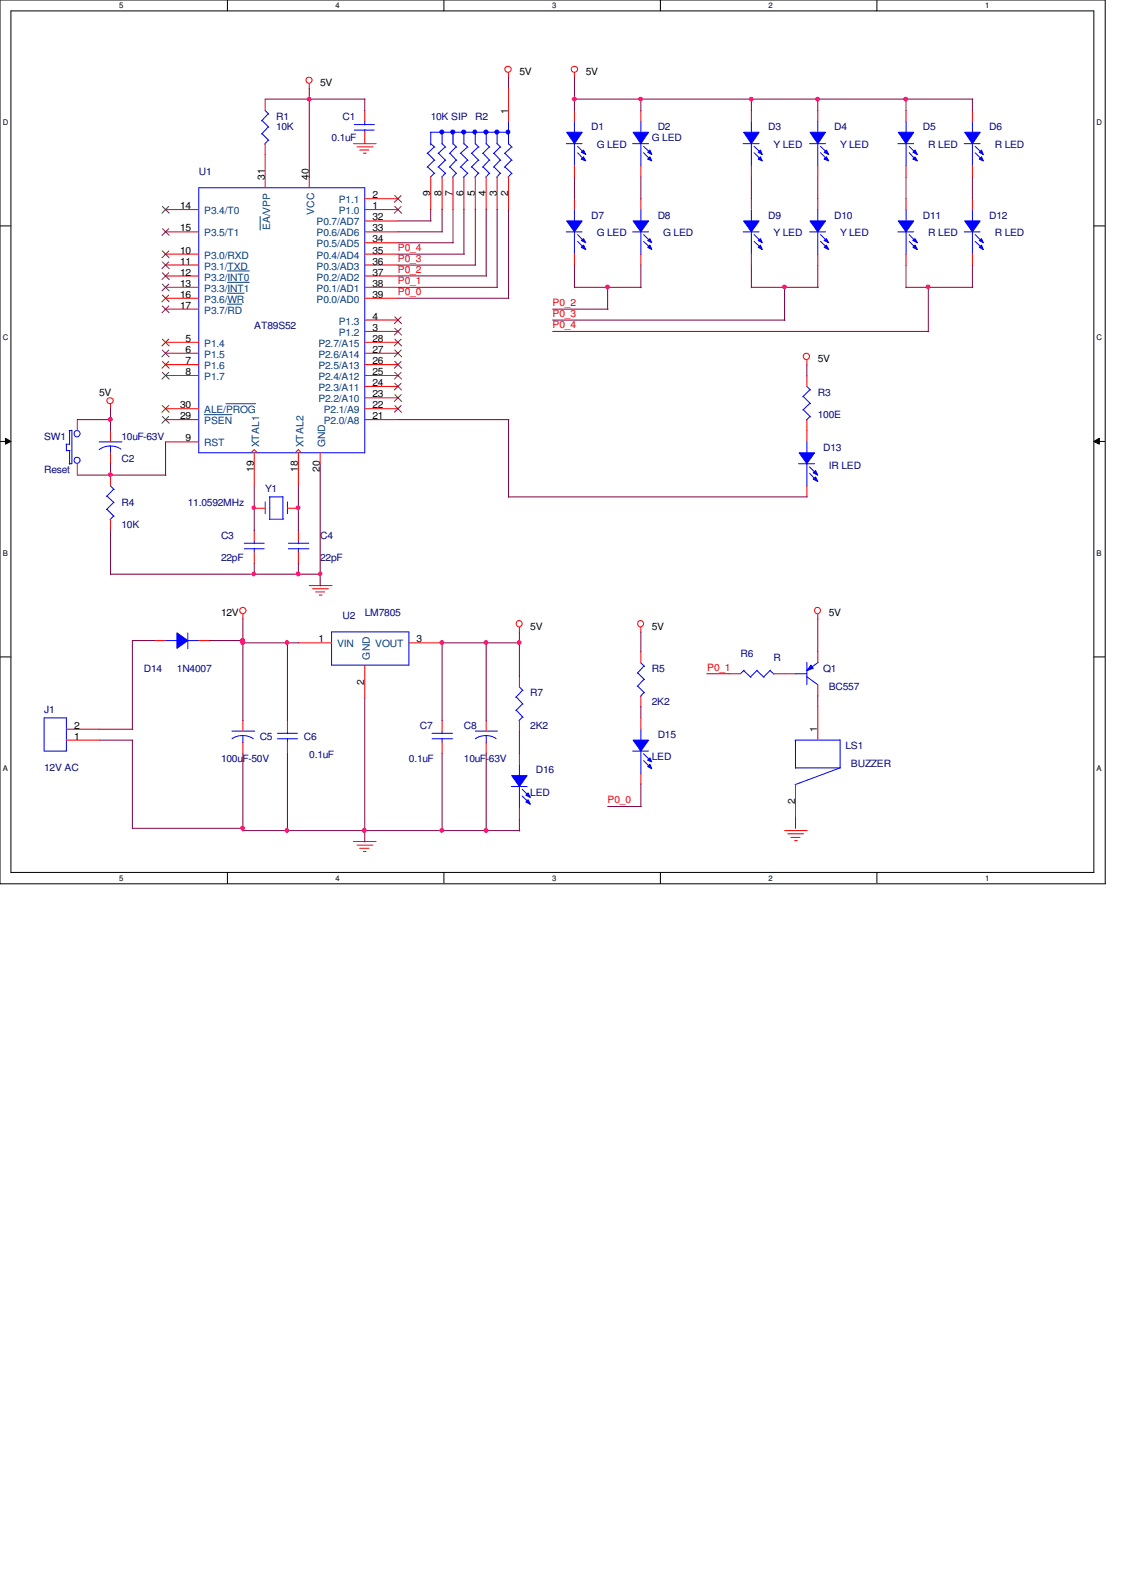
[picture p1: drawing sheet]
<svg xmlns="http://www.w3.org/2000/svg" width="210mm" height="297mm" viewBox="0 0 210 297" stroke-linecap="round" stroke-linejoin="round" font-family="sans-serif">
<path d="M0 0h205.7v164.6h-205.7zM2 2h201.6v160.5h-201.6z" fill="none" stroke="#000" stroke-width=".19"/>
<g fill="#fff">
<path d="M22.2 .3h.7v1.6h-.7z"/>
<path d="M22.2 162.7h.7v1.6h-.7z"/>
</g>
<path d="M42.3 0v2M42.3 162.5v2" fill="none" stroke="#000" stroke-width=".19"/>
<g fill="#fff">
<path d="M62.5 .3h.7v1.6h-.7z"/>
<path d="M62.5 162.7h.7v1.6h-.7z"/>
</g>
<path d="M82.6 0v2M82.6 162.5v2" fill="none" stroke="#000" stroke-width=".19"/>
<g fill="#fff">
<path d="M102.8 .3h.7v1.6h-.7z"/>
<path d="M102.8 162.7h.7v1.6h-.7z"/>
</g>
<path d="M122.9 0v2M122.9 162.5v2" fill="none" stroke="#000" stroke-width=".19"/>
<g fill="#fff">
<path d="M143.1 .3h.7v1.6h-.7z"/>
<path d="M143.1 162.7h.7v1.6h-.7z"/>
</g>
<path d="M163.2 0v2M163.2 162.5v2" fill="none" stroke="#000" stroke-width=".19"/>
<g fill="#fff">
<path d="M183.4 .3h.7v1.6h-.7z"/>
<path d="M183.4 162.7h.7v1.6h-.7z"/>
<path d="M.5 22h1v1.6h-1z"/>
<path d="M204.1 22h1v1.6h-1z"/>
<path d="M.5 62.1h1v1.6h-1z"/>
<path d="M204.1 62.1h1v1.6h-1z"/>
</g>
<path d="M0 42.1h2M203.6 42.1h2.1" fill="none" stroke="#000" stroke-width=".19"/>
<g fill="#fff">
<path d="M.5 102.2h.9v1.6h-.9z"/>
<path d="M204.1 102.2h1v1.6h-1z"/>
</g>
<path d="M0 82.2h2M1 81.6l1 .6-1 .5zM203.6 82.2l1-.6v1.1zM203.6 82.2h2.1" fill="none" stroke="#000" stroke-width=".19"/>
<path d="M1 81.6l1 .6-1 .5zM203.6 82.2l1-.6v1.1z" fill="#000"/>
<g fill="#fff">
<path d="M.5 142.3h.9v1.6h-.9z"/>
<path d="M204.1 142.3h1v1.6h-1z"/>
</g>
<path d="M0 122.3h2M203.6 122.3h2.1" fill="none" stroke="#000" stroke-width=".19"/>
<g fill="none" stroke="#f00" stroke-width=".19">
<path d="M57.6 15.6v.9M94.7 13.5v1M106.9 13.5v1M65.8 26.8h4.2M66.5 27.3h2.9M67 27.9h1.7M67.6 28.5h.6M20.6 75.3v.9M150.2 67.1v.9M20.6 80.2v2.1M20.6 84.3v2.1M20.6 88.5v2"/>
<path d="M20.6 96.7v2M45.2 114.4v.9M57.6 109.1h4.2M58.2 109.6h2.9M58.8 110.2h1.7M59.4 110.8h.5M96.7 116.8v1M119.3 116.8v1M152.2 114.4v.9M65.8 156.7h4.2M66.5 157.4h2.9M67 158h1.7"/>
<path d="M67.6 158.6h.6M146 154.7h4.3M146.6 155.3h3M147.2 156h1.7M147.9 156.5h.5"/>
<circle cx="57.5" cy="14.9" r=".57"/>
<circle cx="94.6" cy="12.9" r=".58"/>
<circle cx="107" cy="12.9" r=".58"/>
<circle cx="20.5" cy="74.6" r=".58"/>
<circle cx="150.1" cy="66.4" r=".59"/>
<circle cx="45.2" cy="113.7" r=".59"/>
<circle cx="96.6" cy="116.2" r=".58"/>
<circle cx="119.2" cy="116.2" r=".58"/>
<circle cx="152.2" cy="113.7" r=".58"/>
</g>
<path d="M18.5 82.3h4.2M19.9 92.4l1.4 1.2M19.9 94.8l1.4 1.4M20.6 83.1v1.3M20.6 90.5l.7 .7M21.2 91.1l-1.4 1.4M21.2 93.6l-1.4 1.3M21.2 96.1l-.7 .7M22.5 83.7a3.6 3.6 0 0 0-4 0M117.8 139.9h2.9M119.3 135.8v2.1M119.3 139.9v4.2" fill="none" stroke="#00f" stroke-width=".19"/>
<path d="M117.9 137.8h2.8l-1.4 2.1z" fill-rule="evenodd" fill="#00f"/>
<path d="M117.9 137.8h2.8l-1.4 2.1z" fill="none" stroke="#00f" stroke-width=".19"/>
<path d="M121 142.3l.3 .9-.7-.5z" fill-rule="evenodd" fill="#00f"/>
<path d="M121 142.3l.3 .9-.7-.5z" fill="none" stroke="#00f" stroke-width=".19"/>
<path d="M121 141.1l.3 .8-.7-.3z" fill-rule="evenodd" fill="#00f"/>
<path d="M167.1 26.8h3M168.7 22.6v2.1M168.7 26.8v4.1M119.8 140.4l1.4 1.3M119.8 141.6l1.4 1.4M121 141.1l.3 .8-.7-.3z" fill="none" stroke="#00f" stroke-width=".19"/>
<path d="M119.3 133.7v2.1M119.3 144v2" fill="none" stroke="#f00" stroke-width=".19"/>
<path d="M167.2 24.6h2.9l-1.4 2.2z" fill-rule="evenodd" fill="#00f"/>
<path d="M167.2 24.6h2.9l-1.4 2.2z" fill="none" stroke="#00f" stroke-width=".19"/>
<path d="M170.3 29.2l.5 .8-.9-.4z" fill-rule="evenodd" fill="#00f"/>
<path d="M170.3 29.2l.5 .8-.9-.4z" fill="none" stroke="#00f" stroke-width=".19"/>
<path d="M170.3 27.9l.5 .9-.9-.4z" fill-rule="evenodd" fill="#00f"/>
<path d="M152.2 39v2.2M169.2 27.3l1.3 1.2M169.2 28.4l1.3 1.4M170.3 27.9l.5 .9-.9-.4zM150.7 43.2h3M152.2 43.2v4.2" fill="none" stroke="#00f" stroke-width=".19"/>
<path d="M168.7 20.6v2M168.7 30.8v2.1" fill="none" stroke="#f00" stroke-width=".19"/>
<path d="M150.8 41.1h2.9l-1.5 2.1z" fill-rule="evenodd" fill="#00f"/>
<path d="M150.8 41.1h2.9l-1.5 2.1z" fill="none" stroke="#00f" stroke-width=".19"/>
<path d="M153.8 45.6l.5 .9-.9-.4z" fill-rule="evenodd" fill="#00f"/>
<path d="M153.8 45.6l.5 .9-.9-.4z" fill="none" stroke="#00f" stroke-width=".19"/>
<path d="M153.4 44.8l.4-.4 .5 .8z" fill-rule="evenodd" fill="#00f"/>
<path d="M66 23.2h3.7M66 24.2h3.7M67.9 22.6v.7M67.9 24.1v.5M152.7 43.7l1.4 1.3M152.7 45l1.4 1.2M153.4 44.8l.4-.4 .5 .8zM30.8 119.3h2.2M35 117.9v2.9M35 119.3h2.1" fill="none" stroke="#00f" stroke-width=".19"/>
<path d="M67.9 20.6v2M67.9 24.6v2.2M152.2 37v2M152.2 47.3v2.1" fill="none" stroke="#f00" stroke-width=".19"/>
<path d="M32.9 117.9l2.1 1.4-2.1 1.4z" fill-rule="evenodd" fill="#00f"/>
<path d="M105.4 26.8h3M106.9 22.6v2.1M106.9 26.8v4.1M32.9 117.9l2.1 1.4-2.1 1.4z" fill="none" stroke="#00f" stroke-width=".19"/>
<path d="M28.8 119.3h2M37 119.3h2" fill="none" stroke="#f00" stroke-width=".19"/>
<path d="M105.5 24.6h2.9l-1.5 2.2z" fill-rule="evenodd" fill="#00f"/>
<path d="M105.5 24.6h2.9l-1.5 2.2z" fill="none" stroke="#00f" stroke-width=".19"/>
<path d="M108.6 29.2l.5 .8-.9-.4z" fill-rule="evenodd" fill="#00f"/>
<path d="M108.6 29.2l.5 .8-.9-.4z" fill="none" stroke="#00f" stroke-width=".19"/>
<path d="M108.6 27.9l.5 .9-.9-.4z" fill-rule="evenodd" fill="#00f"/>
<g fill="none" stroke="#00f" stroke-width=".19">
<path d="M48.8 22.4l1.2 1.3M48.8 24.9l1.2 1.3M49.4 20.6l.6 .7M50 21.2l-1.3 1.3M50 23.6l-1.3 1.4M50 26.1l-.7 .7M107.5 27.3l1.3 1.2M107.5 28.4l1.3 1.4M108.6 27.9l.5 .9-.9-.4zM149.5 73.8l1.4 1.4M149.5 76.3l1.4 1.3M150.2 72l.7 .6"/>
<path d="M150.8 72.6l-1.4 1.3M150.8 75.1l-1.4 1.3M150.8 77.6l-.7 .6M96.1 129.8l1.3 1.3M96.1 132.2l1.3 1.4M96.7 127.9l.7 .7M97.3 128.5l-1.3 1.4M97.3 131.1l-1.3 1.2M97.3 133.5l-.7 .7M148 125.5h2.2M150.1 126l2.1 1.5M150.2 123.4v4.1"/>
<path d="M152.3 123.4l-2.1 1.5"/>
</g>
<path d="M49.4 18.5v2.1M49.4 26.8v2M106.9 20.6v2M106.9 30.8v2.1M150.2 69.9v2.1M150.2 78.1v2.1M96.7 125.9v2M96.7 134.1v2" fill="none" stroke="#f00" stroke-width=".19"/>
<path d="M151 123.9l.4 .6-1.2 .4z" fill="#00f"/>
<path d="M139.9 39v2.2M138.3 43.2h3M139.9 43.2v4.2M151 123.9l.4 .6-1.2 .4z" fill="none" stroke="#00f" stroke-width=".19"/>
<path d="M146 125.5h2.1M152.2 121.3v2.1M152.2 127.5v2.1" fill="none" stroke="#f00" stroke-width=".19"/>
<path d="M138.4 41.1h2.9l-1.4 2.1z" fill-rule="evenodd" fill="#00f"/>
<path d="M138.4 41.1h2.9l-1.4 2.1z" fill="none" stroke="#00f" stroke-width=".19"/>
<path d="M141.6 45.6l.3 .9-.8-.4z" fill-rule="evenodd" fill="#00f"/>
<path d="M141.6 45.6l.3 .9-.8-.4z" fill="none" stroke="#00f" stroke-width=".19"/>
<path d="M141.1 44.8l.5-.4 .3 .8z" fill-rule="evenodd" fill="#00f"/>
<g fill="none" stroke="#00f" stroke-width=".19">
<path d="M106.9 39v2.2M105.4 43.2h3M106.9 43.2v4.2M140.4 43.7l1.3 1.3M140.4 45l1.3 1.2M141.1 44.8l.5-.4 .3 .8zM12.3 82.7h.7M12.4 82.7v1.3M12.4 83.9h.6M12.9 80.2h.5M13 80.2v2.6M13 83.9v2.5"/>
<path d="M13.4 80.1v6.3h-.5"/>
<circle cx="14.3" cy="80.8" r=".58"/>
<circle cx="14.3" cy="85.7" r=".57"/>
</g>
<path d="M139.9 37v2M139.9 47.3v2.1M14.4 78.1v2.1M14.4 86.4v2.1" fill="none" stroke="#f00" stroke-width=".19"/>
<path d="M105.5 41.1h2.9l-1.5 2.1z" fill-rule="evenodd" fill="#00f"/>
<path d="M105.5 41.1h2.9l-1.5 2.1z" fill="none" stroke="#00f" stroke-width=".19"/>
<path d="M108.6 45.6l.5 .9-.9-.4z" fill-rule="evenodd" fill="#00f"/>
<path d="M108.6 45.6l.5 .9-.9-.4z" fill="none" stroke="#00f" stroke-width=".19"/>
<path d="M108.2 44.8l.4-.4 .5 .8z" fill-rule="evenodd" fill="#00f"/>
<path d="M181 39v2.2M107.5 43.7l1.3 1.3M107.5 45l1.3 1.2M108.2 44.8l.4-.4 .5 .8zM179.5 43.2h3M181 43.2v4.2M61.7 117.7h14.4v6.2h-14.4z" fill="none" stroke="#00f" stroke-width=".19"/>
<path d="M106.9 37v2M106.9 47.3v2.1M55.5 119.7h6.2M76.1 119.7h6.2M67.9 123.9v6.1" fill="none" stroke="#f00" stroke-width=".19"/>
<path d="M179.6 41.1h2.9l-1.5 2.1z" fill-rule="evenodd" fill="#00f"/>
<path d="M179.6 41.1h2.9l-1.5 2.1z" fill="none" stroke="#00f" stroke-width=".19"/>
<path d="M182.7 45.6l.3 .9-.7-.4z" fill-rule="evenodd" fill="#00f"/>
<path d="M182.7 45.6l.3 .9-.7-.4z" fill="none" stroke="#00f" stroke-width=".19"/>
<path d="M182.3 44.8l.4-.4 .3 .8z" fill-rule="evenodd" fill="#00f"/>
<path d="M150.7 26.8h3M152.2 22.6v2.1M152.2 26.8v4.1M181.5 43.7l1.4 1.3M181.5 45l1.4 1.2M182.3 44.8l.4-.4 .3 .8zM53.7 102.2h3.8M53.7 101.2h3.8M55.5 100.8v.5M55.5 102.1v.8" fill="none" stroke="#00f" stroke-width=".19"/>
<path d="M181 37v2M181 47.3v2.1M55.5 98.7v2.1M55.5 102.9v2" fill="none" stroke="#f00" stroke-width=".19"/>
<path d="M150.8 24.6h2.9l-1.5 2.2z" fill-rule="evenodd" fill="#00f"/>
<path d="M150.8 24.6h2.9l-1.5 2.2z" fill="none" stroke="#00f" stroke-width=".19"/>
<path d="M153.8 29.2l.5 .8-.9-.4z" fill-rule="evenodd" fill="#00f"/>
<path d="M153.8 29.2l.5 .8-.9-.4z" fill="none" stroke="#00f" stroke-width=".19"/>
<path d="M153.8 27.9l.5 .9-.9-.4z" fill-rule="evenodd" fill="#00f"/>
<g fill="none" stroke="#00f" stroke-width=".19">
<path d="M117.8 26.8h2.9M119.3 22.6v2.1M119.3 26.8v4.1M152.7 27.3l1.4 1.2M152.7 28.4l1.4 1.4M153.8 27.9l.5 .9-.9-.4zM49.4 93.5v2.2M50.1 92.5h2.6M50.2 92.5v4.3M50.2 96.7h2.5M52.7 92.5v4.2M53.5 93.5v2.2"/>
<path d="M45.5 102.2h3.7M45.5 101.2h3.7M47.3 100.8v.5M47.3 102.1v.8M148 137.8h8.4M148.1 137.8v5.3M156.4 137.8v5.2l-8.4 3.1M148.1 143h8.4"/>
</g>
<path d="M152.2 20.6v2M152.2 30.8v2.1M47.3 98.7v2.1M47.3 94.7h2.1M53.5 94.7h2M47.3 102.9v2M152.2 131.7v6.1M148.1 146v6.2" fill="none" stroke="#f00" stroke-width=".19"/>
<path d="M117.9 24.6h2.8l-1.4 2.2z" fill-rule="evenodd" fill="#00f"/>
<path d="M117.9 24.6h2.8l-1.4 2.2z" fill="none" stroke="#00f" stroke-width=".19"/>
<path d="M121 29.2l.3 .8-.7-.4z" fill-rule="evenodd" fill="#00f"/>
<path d="M121 29.2l.3 .8-.7-.4z" fill="none" stroke="#00f" stroke-width=".19"/>
<path d="M121 27.9l.3 .9-.7-.4z" fill-rule="evenodd" fill="#00f"/>
<g fill="none" stroke="#00f" stroke-width=".19">
<path d="M79.6 31.1l1.3 1.2M79.6 28.5l1.3 1.4M80.1 24.6h14.6M80.2 26.8l.7 .6M80.2 24.6v2.4M80.9 32.3l-.8 .7M80.9 29.8l-1.4 1.4M80.9 27.3l-1.4 1.3M81.6 31.1l1.4 1.2M81.6 28.5l1.4 1.4M82.3 26.8l.7 .6M82.3 24.6v2.2"/>
<path d="M82.9 32.3l-.7 .7M82.9 29.8l-1.4 1.4M82.9 27.3l-1.4 1.3M83.7 31.1l1.3 1.2M83.7 28.5l1.3 1.4M84.3 26.8l.7 .6M84.3 24.6v2.2M84.9 32.3l-.7 .7M84.9 29.8l-1.2 1.4M84.9 27.3l-1.2 1.3M85.8 31.1l1.3 1.2M85.8 28.5l1.3 1.4"/>
<path d="M86.4 26.8l.7 .6M86.4 24.6v2.2M87 32.3l-.7 .7M87 29.8l-1.3 1.4M87 27.3l-1.3 1.3M87.8 31.1l1.4 1.2M87.8 28.5l1.4 1.4M88.5 26.8l.7 .6M88.5 24.6v2.2M89.1 32.3l-.7 .7M89.1 29.8l-1.4 1.4M89.1 27.3l-1.4 1.3"/>
<path d="M89.9 31.1l1.3 1.2M89.9 28.5l1.3 1.4M90.5 26.8l.7 .6M90.5 24.6v2.2M91.1 32.3l-.7 .7M91.1 29.8l-1.3 1.4M91.1 27.3l-1.3 1.3M91.9 31.1l1.3 1.2M91.9 28.5l1.3 1.4M92.5 26.8l.7 .6M92.5 24.6v2.2M93.1 32.3l-.6 .7"/>
<path d="M93.1 29.8l-1.2 1.4M93.1 27.3l-1.2 1.3M94 31.1l1.3 1.2M94 28.5l1.3 1.4M94.7 26.8l.6 .6M94.7 22.6v4.2M95.2 32.3l-.6 .7M95.2 29.8l-1.3 1.4M95.2 27.3l-1.3 1.3M119.8 27.3l1.4 1.2M119.8 28.4l1.4 1.4M121 27.9l.3 .9-.7-.4z"/>
</g>
<path d="M119.3 20.6v2M119.3 30.8v2.1" fill="none" stroke="#f00" stroke-width=".19"/>
<circle cx="94.5" cy="24.6" r=".36" fill="#00f"/>
<circle cx="94.5" cy="24.6" r=".36" fill="none" stroke="#00f" stroke-width=".19"/>
<circle cx="92.5" cy="24.6" r=".38" fill="#00f"/>
<circle cx="92.5" cy="24.6" r=".38" fill="none" stroke="#00f" stroke-width=".19"/>
<circle cx="90.5" cy="24.6" r=".38" fill="#00f"/>
<circle cx="90.5" cy="24.6" r=".38" fill="none" stroke="#00f" stroke-width=".19"/>
<circle cx="88.4" cy="24.6" r=".36" fill="#00f"/>
<circle cx="88.4" cy="24.6" r=".36" fill="none" stroke="#00f" stroke-width=".19"/>
<circle cx="84.3" cy="24.6" r=".38" fill="#00f"/>
<circle cx="84.3" cy="24.6" r=".38" fill="none" stroke="#00f" stroke-width=".19"/>
<circle cx="86.3" cy="24.6" r=".38" fill="#00f"/>
<circle cx="86.3" cy="24.6" r=".38" fill="none" stroke="#00f" stroke-width=".19"/>
<circle cx="82.3" cy="24.6" r=".38" fill="#00f"/>
<g fill="none" stroke="#00f" stroke-width=".19">
<path d="M168.7 39v2.2M167.1 43.2h3M168.7 43.2v4.2"/>
<circle cx="82.3" cy="24.6" r=".38"/>
</g>
<path d="M94.7 16.4v6.2M80.2 32.9v6.1M82.3 32.9v6.1M84.3 32.9v6.1M86.4 32.9v6.1M88.5 32.9v6.1M90.5 32.9v6.1M92.5 32.9v6.1M94.7 32.9v6.1" fill="none" stroke="#f00" stroke-width=".19"/>
<path d="M167.2 41.1h2.9l-1.4 2.1z" fill-rule="evenodd" fill="#00f"/>
<path d="M167.2 41.1h2.9l-1.4 2.1z" fill="none" stroke="#00f" stroke-width=".19"/>
<path d="M170.3 45.6l.5 .9-.9-.4z" fill-rule="evenodd" fill="#00f"/>
<path d="M170.3 45.6l.5 .9-.9-.4z" fill="none" stroke="#00f" stroke-width=".19"/>
<path d="M169.9 44.8l.4-.4 .5 .8z" fill-rule="evenodd" fill="#00f"/>
<path d="M138.3 26.8h3M139.9 22.6v2.1M139.9 26.8v4.1M169.2 43.7l1.3 1.3M169.2 45l1.3 1.2M169.9 44.8l.4-.4 .5 .8z" fill="none" stroke="#00f" stroke-width=".19"/>
<path d="M168.7 37v2M168.7 47.3v2.1" fill="none" stroke="#f00" stroke-width=".19"/>
<path d="M138.4 24.6h2.9l-1.4 2.2z" fill-rule="evenodd" fill="#00f"/>
<path d="M138.4 24.6h2.9l-1.4 2.2z" fill="none" stroke="#00f" stroke-width=".19"/>
<path d="M141.6 29.2l.3 .8-.8-.4z" fill-rule="evenodd" fill="#00f"/>
<path d="M141.6 29.2l.3 .8-.8-.4z" fill="none" stroke="#00f" stroke-width=".19"/>
<path d="M141.6 27.9l.3 .9-.8-.4z" fill-rule="evenodd" fill="#00f"/>
<g fill="none" stroke="#00f" stroke-width=".19">
<path d="M37 35h30.9v49.3h-30.9zM119.3 39v2.2M140.4 27.3l1.3 1.2M140.4 28.4l1.3 1.4M141.6 27.9l.3 .9-.8-.4zM117.8 43.2h2.9M119.3 43.2v4.2M118.7 125.3l1.3 1.3M118.7 127.8l1.3 1.2M119.3 123.4l.7 .7M119.9 124l-1.3 1.4M119.9 126.5l-1.3 1.3"/>
<path d="M119.9 128.9l-.7 .8"/>
</g>
<g fill="none" stroke="#f00" stroke-width=".19">
<path d="M30.8 39h6.2M49.4 28.8v6.2M57.6 32.9v2.1M67.9 39h6.2M67.9 37h6.2M139.9 20.6v2M139.9 30.8v2.1M30.8 47.3h6.2M30.8 49.4h6.2M30.8 51.4h6.2M30.8 53.5h6.2M30.8 43.2h6.2"/>
<path d="M30.8 55.5h6.2M30.8 57.6h6.2M67.9 59.6h6.2M67.9 47.3h6.2M67.9 49.4h6.2M67.9 51.4h6.2M67.9 53.5h6.2M67.9 43.2h6.2M67.9 55.5h6.2M67.9 45.2h6.2M67.9 41.1h6.2M30.8 78.1h6.2"/>
<path d="M30.8 76.1h6.2M30.8 63.8h6.2M30.8 65.8h6.2M30.8 67.9h6.2M30.8 69.9h6.2M67.9 78.1h6.2M67.9 76.1h6.2M67.9 61.7h6.2M67.9 63.8h6.2M67.9 65.8h6.2M67.9 67.9h6.2M67.9 69.9h6.2"/>
<path d="M67.9 74.1h6.2M67.9 72h6.2M30.8 82.3h6.2M46.7 84.3l.6-.6 .6 .6M47.3 84.3v6.2M54.9 84.3l.6-.6 .6 .6M55.5 84.3v6.2M59.6 84.3v2.1M119.3 121.3v2.1M119.3 129.6v2.1"/>
</g>
<path d="M42.3 50.5h4.1M42.3 52.6h4.1M42.3 54.6h3.2M42.3 56.6h2.7M48.4 40.3v2.5M38 77.2h5.2M42.1 75.2h5.5" fill="none" stroke="#004080" stroke-width=".19"/>
<g fill="none" stroke="#804000" stroke-width=".19">
<path d="M30.2 38.4l1.3 1.3M31.4 38.4l-1.3 1.3M73.5 38.4l1.3 1.3M73.5 36.4l1.3 1.3M74.7 38.4l-1.3 1.3M74.7 36.4l-1.3 1.3M30.2 46.7l1.3 1.3M30.2 48.8l1.3 1.2M30.2 50.8l1.3 1.3M30.2 52.9l1.3 1.3M30.2 42.6l1.3 1.3M30.2 54.9l1.3 1.3"/>
<path d="M30.2 57l1.3 1.3M31.4 46.7l-1.3 1.3M31.4 48.8l-1.3 1.2M31.4 50.8l-1.3 1.3M31.4 52.9l-1.3 1.3M31.4 42.6l-1.3 1.3M31.4 54.9l-1.3 1.3M31.4 57l-1.3 1.3M73.5 59l1.3 1.3M74.7 59l-1.3 1.3M30.2 77.6l1.3 1.2M30.2 75.5l1.3 1.3"/>
<path d="M30.2 63.2l1.3 1.2M30.2 65.2l1.3 1.3M30.2 67.3l1.3 1.3M30.2 69.3l1.3 1.3M31.4 77.6l-1.3 1.2M31.4 75.5l-1.3 1.3M31.4 63.2l-1.3 1.2M31.4 65.2l-1.3 1.3M31.4 67.3l-1.3 1.3M31.4 69.3l-1.3 1.3M73.5 61.1l1.3 1.3M73.5 75.5l1.3 1.3"/>
<path d="M73.5 73.5l1.3 1.3M73.5 71.4l1.3 1.2M73.5 69.3l1.3 1.3M73.5 67.3l1.3 1.3M73.5 65.2l1.3 1.3M73.5 63.2l1.3 1.2M74.7 61.1l-1.3 1.3M74.7 75.5l-1.3 1.3M74.7 73.5l-1.3 1.3M74.7 71.4l-1.3 1.2M74.7 69.3l-1.3 1.3M74.7 67.3l-1.3 1.3"/>
<path d="M74.7 65.2l-1.3 1.3M74.7 63.2l-1.3 1.2"/>
</g>
<path d="M117.9 41.1h2.8l-1.4 2.1z" fill-rule="evenodd" fill="#00f"/>
<path d="M117.9 41.1h2.8l-1.4 2.1z" fill="none" stroke="#00f" stroke-width=".19"/>
<path d="M121 45.6l.3 .9-.7-.4z" fill-rule="evenodd" fill="#00f"/>
<path d="M121 45.6l.3 .9-.7-.4z" fill="none" stroke="#00f" stroke-width=".19"/>
<path d="M120.6 44.8l.4-.4 .3 .8z" fill-rule="evenodd" fill="#00f"/>
<path d="M179.5 26.8h3M181 22.6v2.1M181 26.8v4.1M119.8 43.7l1.4 1.3M119.8 45l1.4 1.2M120.6 44.8l.4-.4 .3 .8z" fill="none" stroke="#00f" stroke-width=".19"/>
<path d="M119.3 37v2M119.3 47.3v2.1" fill="none" stroke="#f00" stroke-width=".19"/>
<path d="M179.6 24.6h2.9l-1.5 2.2z" fill-rule="evenodd" fill="#00f"/>
<path d="M179.6 24.6h2.9l-1.5 2.2z" fill="none" stroke="#00f" stroke-width=".19"/>
<path d="M182.7 29.2l.3 .8-.7-.4z" fill-rule="evenodd" fill="#00f"/>
<path d="M182.7 29.2l.3 .8-.7-.4z" fill="none" stroke="#00f" stroke-width=".19"/>
<path d="M182.7 27.9l.3 .9-.7-.4z" fill-rule="evenodd" fill="#00f"/>
<path d="M181.5 27.3l1.4 1.2M181.5 28.4l1.4 1.4M182.7 27.9l.3 .9-.7-.4zM95.2 146.5h2.9M96.7 142.3v2.2M96.7 146.5v4.1" fill="none" stroke="#00f" stroke-width=".19"/>
<path d="M181 20.6v2M181 30.8v2.1" fill="none" stroke="#f00" stroke-width=".19"/>
<path d="M95.2 144.4h2.9l-1.4 2.1z" fill-rule="evenodd" fill="#00f"/>
<path d="M95.2 144.4h2.9l-1.4 2.1z" fill="none" stroke="#00f" stroke-width=".19"/>
<path d="M98.3 148.9l.4 .9-.8-.4z" fill-rule="evenodd" fill="#00f"/>
<path d="M98.3 148.9l.4 .9-.8-.4z" fill="none" stroke="#00f" stroke-width=".19"/>
<path d="M98.3 147.7l.4 .8-.8-.4z" fill-rule="evenodd" fill="#00f"/>
<g fill="none" stroke="#00f" stroke-width=".19">
<path d="M148.7 86.4h2.9M150.2 82.3v2.1M150.2 86.4v4.2M8.2 133.7h4.2v6.2h-4.2zM43.2 137.6a3.6 3.6 0 0 1 4 0M43.2 136.1h4.2M45.2 137v1.3M51.6 137.6h3.8M51.6 136.6h3.8M53.5 136.1v.6M53.5 137.5v.8M80.4 137.6h3.8"/>
<path d="M80.4 136.6h3.8M82.3 136.1v.6M82.3 137.5v.8M88.5 137.6a3.5 3.5 0 0 1 3.9 0M88.5 136.1h4.1M90.5 137v1.3M97.2 147l1.4 1.3M97.2 148.3l1.4 1.2M98.3 147.7l.4 .8-.8-.4z"/>
</g>
<path d="M12.4 137.8h6.1M12.4 135.8h6.1M45.2 134.1v2M45.2 138.3v2M53.5 134.1v2M53.5 138.3v2M82.3 134.1v2M82.3 138.3v2M90.5 134.1v2M90.5 138.3v2M96.7 140.3v2M96.7 150.5v2.2" fill="none" stroke="#f00" stroke-width=".19"/>
<path d="M148.8 84.3h2.8l-1.4 2.1z" fill-rule="evenodd" fill="#00f"/>
<path d="M148.8 84.3h2.8l-1.4 2.1z" fill="none" stroke="#00f" stroke-width=".19"/>
<path d="M151.8 88.8l.4 .9-.8-.5z" fill-rule="evenodd" fill="#00f"/>
<path d="M151.8 88.8l.4 .9-.8-.5z" fill="none" stroke="#00f" stroke-width=".19"/>
<path d="M151.8 87.6l.4 .9-.8-.4z" fill-rule="evenodd" fill="#00f"/>
<path d="M150.7 87l1.3 1.2M150.7 88.1l1.3 1.4M151.8 87.6l.4 .9-.8-.4zM138.4 124.9l1.4 1.3M138.5 124.8l-.7 .7M140.9 124.9l1.3 1.3M141 124.8l-1.3 1.3M143.3 124.9l.8 .7M143.4 124.8l-1.2 1.3" fill="none" stroke="#00f" stroke-width=".19"/>
<path d="M150.2 80.2v2.1M150.2 90.5v2M135.8 125.5h2M144 125.5h2" fill="none" stroke="#f00" stroke-width=".19"/>
<g fill="none" stroke="#800040" stroke-width=".19">
<path d="M49.4 18.5h18.6M57.6 16.4v16.6M67.9 18.5v2.2M94.7 14.3v2.1M106.9 18.5h74.2M106.9 14.4v6.3M119.3 18.5v2.2M139.9 18.5v2.2M152.2 18.5v2.2M168.7 18.5v2.2M181 18.5v2.2M80.2 38.9v2.2"/>
<path d="M82.3 38.9v4.3M84.3 38.9v6.3M86.4 38.9v8.4M88.5 38.9v10.5M90.5 38.9v12.5M92.5 38.9v14.6M94.7 38.9v16.6M106.9 32.9v4.2M119.3 32.9v4.2M139.9 32.9v4.2M152.2 32.9v4.2M168.7 32.9v4.2"/>
<path d="M181 32.9v4.2M74.1 55.5h20.6M74.1 47.3h12.3M74.1 51.4h16.5M74.1 49.4h14.5M74.1 43.2h8.3M74.1 45.2h10.3M74.1 41.1h6.2M74.1 53.5h18.5M102.9 57.6h10.3M102.9 59.6h43.2M106.9 53.5h12.5"/>
<path d="M106.9 49.4v4.2M113.1 53.5v4.2M119.3 49.4v4.2M139.9 53.5h12.4M139.9 49.4v4.2M146 53.5v6.2M152.2 49.4v4.2M168.7 53.5h12.4M168.7 49.4v4.2M172.8 53.5v8.3M181 49.4v4.2M14.4 78.1h6.3"/>
<path d="M20.6 76.1v4.2M74.1 78.1h20.6M94.7 78.1v14.5M102.9 61.7h70M150.2 67.9v2.1M14.4 88.5h16.5M20.6 86.4v2.2M20.6 98.7v8.3M30.8 82.3v6.3M47.3 90.5v8.3M55.5 90.5v8.3M59.6 86.4v22.7"/>
<path d="M94.7 92.5h55.6M20.6 106.9h39.1M28.9 119.3h-4.3v16.6M39 119.3h6.3M45.2 119.7h10.4M45.2 115.2v19M47.3 104.9v2.1M53.5 119.7v14.5M55.5 104.9v2.1M90.5 119.7v14.5M96.7 117.7v8.3M96.8 119.7h-14.5v14.5"/>
<path d="M119.3 117.7v3.7M152.2 115.2v6.2M18.5 135.8h6.2M18.5 137.8h6.2M24.6 137.8v16.5M67.9 130v26.8M96.7 136.1v4.3M119.3 131.6v2.1M131.6 125.5h4.2M152.2 129.5v2.2M24.6 154.3h20.7M45.2 154.7h51.6"/>
<path d="M45.2 140.3v14.5M53.5 140.3v14.5M82.3 140.3v14.5M90.5 140.3v14.5M96.7 152.7v2.1M113.1 150.2h6.3M119.3 146v4.2M148.1 152.1v2.2"/>
</g>
<circle cx="57.5" cy="18.4" r=".37" fill="#f0f"/>
<circle cx="57.5" cy="18.4" r=".37" fill="none" stroke="#f0f" stroke-width=".19"/>
<circle cx="67.8" cy="154.6" r=".36" fill="#f0f"/>
<circle cx="67.8" cy="154.6" r=".36" fill="none" stroke="#f0f" stroke-width=".19"/>
<circle cx="82.3" cy="154.6" r=".38" fill="#f0f"/>
<circle cx="82.3" cy="154.6" r=".38" fill="none" stroke="#f0f" stroke-width=".19"/>
<circle cx="20.5" cy="78.1" r=".38" fill="#f0f"/>
<circle cx="20.5" cy="78.1" r=".38" fill="none" stroke="#f0f" stroke-width=".19"/>
<circle cx="90.5" cy="119.7" r=".38" fill="#f0f"/>
<circle cx="90.5" cy="119.7" r=".38" fill="none" stroke="#f0f" stroke-width=".19"/>
<circle cx="96.6" cy="119.7" r=".38" fill="#f0f"/>
<circle cx="96.6" cy="119.7" r=".38" fill="none" stroke="#f0f" stroke-width=".19"/>
<circle cx="53.4" cy="154.6" r=".36" fill="#f0f"/>
<circle cx="53.4" cy="154.6" r=".36" fill="none" stroke="#f0f" stroke-width=".19"/>
<circle cx="67.8" cy="154.6" r=".36" fill="#f0f"/>
<circle cx="67.8" cy="154.6" r=".36" fill="none" stroke="#f0f" stroke-width=".19"/>
<circle cx="82.3" cy="119.7" r=".38" fill="#f0f"/>
<circle cx="82.3" cy="119.7" r=".38" fill="none" stroke="#f0f" stroke-width=".19"/>
<circle cx="20.5" cy="88.4" r=".37" fill="#f0f"/>
<circle cx="20.5" cy="88.4" r=".37" fill="none" stroke="#f0f" stroke-width=".19"/>
<circle cx="53.4" cy="119.7" r=".36" fill="#f0f"/>
<circle cx="53.4" cy="119.7" r=".36" fill="none" stroke="#f0f" stroke-width=".19"/>
<circle cx="47.2" cy="106.9" r=".36" fill="#f0f"/>
<circle cx="47.2" cy="106.9" r=".36" fill="none" stroke="#f0f" stroke-width=".19"/>
<circle cx="55.5" cy="106.9" r=".38" fill="#f0f"/>
<circle cx="55.5" cy="106.9" r=".38" fill="none" stroke="#f0f" stroke-width=".19"/>
<circle cx="59.6" cy="106.9" r=".36" fill="#f0f"/>
<circle cx="59.6" cy="106.9" r=".36" fill="none" stroke="#f0f" stroke-width=".19"/>
<circle cx="47.2" cy="94.6" r=".35" fill="#f0f"/>
<circle cx="47.2" cy="94.6" r=".35" fill="none" stroke="#f0f" stroke-width=".19"/>
<circle cx="90.5" cy="154.6" r=".38" fill="#f0f"/>
<circle cx="90.5" cy="154.6" r=".38" fill="none" stroke="#f0f" stroke-width=".19"/>
<circle cx="55.5" cy="94.6" r=".37" fill="#f0f"/>
<circle cx="55.5" cy="94.6" r=".37" fill="none" stroke="#f0f" stroke-width=".19"/>
<circle cx="45.2" cy="119.2" r=".38" fill="#f0f"/>
<circle cx="45.2" cy="119.2" r=".38" fill="none" stroke="#f0f" stroke-width=".19"/>
<circle cx="172.8" cy="53.4" r=".37" fill="#f0f"/>
<circle cx="172.8" cy="53.4" r=".37" fill="none" stroke="#f0f" stroke-width=".19"/>
<circle cx="119.3" cy="18.4" r=".37" fill="#f0f"/>
<circle cx="119.3" cy="18.4" r=".37" fill="none" stroke="#f0f" stroke-width=".19"/>
<circle cx="139.8" cy="18.4" r=".37" fill="#f0f"/>
<circle cx="139.8" cy="18.4" r=".37" fill="none" stroke="#f0f" stroke-width=".19"/>
<circle cx="113.1" cy="53.4" r=".37" fill="#f0f"/>
<circle cx="113.1" cy="53.4" r=".37" fill="none" stroke="#f0f" stroke-width=".19"/>
<circle cx="168.6" cy="18.4" r=".37" fill="#f0f"/>
<circle cx="168.6" cy="18.4" r=".37" fill="none" stroke="#f0f" stroke-width=".19"/>
<circle cx="106.9" cy="18.4" r=".37" fill="#f0f"/>
<circle cx="106.9" cy="18.4" r=".37" fill="none" stroke="#f0f" stroke-width=".19"/>
<circle cx="146" cy="53.4" r=".37" fill="#f0f"/>
<circle cx="146" cy="53.4" r=".37" fill="none" stroke="#f0f" stroke-width=".19"/>
<circle cx="152.2" cy="18.4" r=".37" fill="#f0f"/>
<circle cx="152.2" cy="18.4" r=".37" fill="none" stroke="#f0f" stroke-width=".19"/>
<circle cx="45.2" cy="119.7" r=".38" fill="#f0f"/>
<circle cx="45.2" cy="119.7" r=".38" fill="none" stroke="#f0f" stroke-width=".19"/>
<circle cx="45.2" cy="154.2" r=".38" fill="#f0f"/>
<circle cx="45.2" cy="154.2" r=".38" fill="none" stroke="#f0f" stroke-width=".19"/>
<g font-size="1.9">
<text x="59.6" y="16.1">5V</text>
<text x="96.7" y="14.1">5V</text>
<text x="109.1" y="14.1">5V</text>
<text x="94.6" y="21.2" transform="rotate(-90 94.6 21.2)">1</text>
<text x="49.3" y="33.5" transform="rotate(-90 49.3 33.5)">31</text>
<text x="57.5" y="33.5" transform="rotate(-90 57.5 33.5)">40</text>
<text x="33.5" y="38.9">14</text>
<text x="69.3" y="38.9">1</text>
<text x="69.3" y="36.9">2</text>
<text x="69.3" y="41.1">32</text>
<text x="80.1" y="36.6" transform="rotate(-90 80.1 36.6)">9</text>
<text x="82.2" y="36.6" transform="rotate(-90 82.2 36.6)">8</text>
<text x="84.2" y="36.6" transform="rotate(-90 84.2 36.6)">7</text>
<text x="86.3" y="36.6" transform="rotate(-90 86.3 36.6)">6</text>
<text x="88.4" y="36.6" transform="rotate(-90 88.4 36.6)">5</text>
<text x="90.4" y="36.6" transform="rotate(-90 90.4 36.6)">4</text>
<text x="92.5" y="36.6" transform="rotate(-90 92.5 36.6)">3</text>
<text x="94.6" y="36.6" transform="rotate(-90 94.6 36.6)">2</text>
<text x="33.5" y="47.2">10</text>
<text x="33.5" y="43.1">15</text>
<text x="69.3" y="47.2">35</text>
<text x="69.3" y="45.1">34</text>
<text x="69.3" y="43.1">33</text>
<text x="33.5" y="49.3">11</text>
<text x="33.5" y="51.3">12</text>
<text x="33.5" y="53.4">13</text>
<text x="69.3" y="53.4">38</text>
<text x="69.3" y="51.3">37</text>
<text x="69.3" y="49.3">36</text>
<text x="33.5" y="55.5">16</text>
<text x="33.5" y="57.5">17</text>
<text x="69.3" y="59.5">4</text>
<text x="69.3" y="55.5">39</text>
<text x="34.5" y="63.7">5</text>
<text x="34.5" y="65.7">6</text>
<text x="69.3" y="61.6">3</text>
<text x="69.3" y="65.7">27</text>
<text x="69.3" y="63.7">28</text>
<text x="34.5" y="67.8">7</text>
<text x="34.5" y="69.8">8</text>
<text x="69.3" y="71.9">24</text>
<text x="69.3" y="69.8">25</text>
<text x="69.3" y="67.8">26</text>
<text x="152.2" y="67.5">5V</text>
<text x="18.5" y="73.7">5V</text>
<text x="33.5" y="76">30</text>
<text x="69.3" y="76">22</text>
<text x="69.3" y="74">23</text>
<text x="33.5" y="78.1">29</text>
<text x="34.5" y="82.2">9</text>
<text x="69.3" y="78.1">21</text>
<text x="47.2" y="88" transform="rotate(-90 47.2 88)">19</text>
<text x="55.5" y="88" transform="rotate(-90 55.5 88)">18</text>
<text x="59.5" y="88" transform="rotate(-90 59.5 88)">20</text>
<text x="41.1" y="114.8">12V</text>
<text x="59.3" y="119.6">1</text>
<text x="77.6" y="119.6">3</text>
<text x="98.7" y="117.3">5V</text>
<text x="121.3" y="117.3">5V</text>
<text x="154.3" y="114.8">5V</text>
<text x="67.8" y="127.5" transform="rotate(-90 67.8 127.5)">2</text>
<text x="13.8" y="137.8">1</text>
<text x="13.8" y="135.7">2</text>
<text x="152.1" y="136.4" transform="rotate(-90 152.1 136.4)">1</text>
<text x="148" y="149.7" transform="rotate(-90 148 149.7)">2</text>
</g>
<g font-size="1.9" fill="#000080">
<text x="51.4" y="22.3">R1</text>
<text x="63.8" y="22.3">C1</text>
<text x="80.2" y="22.3">10K SIP</text>
<text x="88.5" y="22.3">R2</text>
<text x="51.4" y="24.3">10K</text>
<text x="61.7" y="26.3">0.1uF</text>
<text x="110.1" y="24.3">D1</text>
<text x="111.1" y="27.6">G LED</text>
<text x="121.3" y="26.3">G LED</text>
<text x="122.4" y="24.3">D2</text>
<text x="143" y="24.3">D3</text>
<text x="144" y="27.6">Y LED</text>
<text x="155.3" y="24.3">D4</text>
<text x="156.4" y="27.6">Y LED</text>
<text x="171.8" y="24.3">D5</text>
<text x="172.8" y="27.6">R LED</text>
<text x="184.2" y="24.3">D6</text>
<text x="185.2" y="27.6">R LED</text>
<text x="37" y="32.5">U1</text>
<text x="110.1" y="40.7">D7</text>
<text x="122.4" y="40.7">D8</text>
<text x="143" y="40.7">D9</text>
<text x="155.3" y="40.7">D10</text>
<text x="171.8" y="40.7">D11</text>
<text x="184.2" y="40.7">D12</text>
<text x="111.1" y="44">G LED</text>
<text x="123.4" y="44">G LED</text>
<text x="144" y="44">Y LED</text>
<text x="156.4" y="44">Y LED</text>
<text x="172.8" y="44">R LED</text>
<text x="185.2" y="44">R LED</text>
<text x="47.3" y="61.3">AT89S52</text>
<text x="152.2" y="73.7">R3</text>
<text x="152.2" y="77.8">100E</text>
<text x="8.2" y="81.9">SW1</text>
<text x="22.6" y="81.9">10uF-63V</text>
<text x="153.2" y="84">D13</text>
<text x="8.2" y="88.1">Reset</text>
<text x="22.6" y="86">C2</text>
<text x="154.3" y="87.3">IR LED</text>
<text x="22.6" y="94.2">R4</text>
<text x="35" y="94.2">11.0592MHz</text>
<text x="49.4" y="91.6">Y1</text>
<text x="22.6" y="98.4">10K</text>
<text x="41.1" y="100.4">C3</text>
<text x="59.6" y="100.4">C4</text>
<text x="41.1" y="104.6">22pF</text>
<text x="59.6" y="104.6">22pF</text>
<text x="63.8" y="115.2">U2</text>
<text x="67.9" y="114.8">LM7805</text>
<text x="26.8" y="125.1">D14</text>
<text x="32.9" y="125.1">1N4007</text>
<text x="121.3" y="125.1">R5</text>
<text x="137.8" y="122.4">R6</text>
<text x="144" y="123">R</text>
<text x="153.2" y="125.1">Q1</text>
<text x="98.7" y="129.6">R7</text>
<text x="121.3" y="131.3">2K2</text>
<text x="154.3" y="128.4">BC557</text>
<text x="8.2" y="132.8">J1</text>
<text x="48.3" y="137.8">C5</text>
<text x="56.6" y="137.8">C6</text>
<text x="78.1" y="135.8">C7</text>
<text x="86.4" y="135.8">C8</text>
<text x="98.7" y="135.8">2K2</text>
<text x="122.4" y="137.5">D15</text>
<text x="8.2" y="143.6">12V AC</text>
<text x="41.1" y="142">100uF-50V</text>
<text x="57.6" y="141.1">0.1uF</text>
<text x="76.1" y="142">0.1uF</text>
<text x="86.4" y="142">10uF-63V</text>
<text x="121.3" y="141.6">LED</text>
<text x="157.4" y="139.5">LS1</text>
<text x="158.4" y="142.8">BUZZER</text>
<text x="98.7" y="148.2">LED</text>
<text x="99.7" y="144">D16</text>
</g>
<g font-size="1.9" fill="#004080">
<text x="38" y="39.9">P3.4/T0</text>
<text x="58.5" y="40" transform="rotate(-90 58.5 40)">VCC</text>
<text x="58.9" y="42">P0.7/AD7</text>
<text x="63.1" y="39.9">P1.0</text>
<text x="63.1" y="37.8">P1.1</text>
<text x="38" y="44">P3.5/T1</text>
<text x="50.3" y="42.8" transform="rotate(-90 50.3 42.8)">EA/VPP</text>
<text x="58.9" y="46.1">P0.5/AD5</text>
<text x="58.9" y="44">P0.6/AD6</text>
<text x="38" y="48.2">P3.0/RXD</text>
<text x="38" y="50.2">P3.1/TXD</text>
<text x="38" y="52.2">P3.2/INT0</text>
<text x="58.9" y="52.2">P0.2/AD2</text>
<text x="58.9" y="50.2">P0.3/AD3</text>
<text x="58.9" y="48.2">P0.4/AD4</text>
<text x="38" y="54.4">P3.3/INT1</text>
<text x="38" y="56.4">P3.6/WR</text>
<text x="38" y="58.4">P3.7/RD</text>
<text x="58.9" y="56.4">P0.0/AD0</text>
<text x="58.9" y="54.4">P0.1/AD1</text>
<text x="38" y="64.6">P1.4</text>
<text x="59.3" y="64.6">P2.7/A15</text>
<text x="63.1" y="62.6">P1.2</text>
<text x="63.1" y="60.5">P1.3</text>
<text x="38" y="66.6">P1.5</text>
<text x="38" y="68.7">P1.6</text>
<text x="38" y="70.8">P1.7</text>
<text x="59.3" y="70.8">P2.4/A12</text>
<text x="59.3" y="68.7">P2.5/A13</text>
<text x="59.3" y="66.6">P2.6/A14</text>
<text x="38" y="77">ALE/PROG</text>
<text x="59.3" y="74.9">P2.2/A10</text>
<text x="59.3" y="72.8">P2.3/A11</text>
<text x="60.3" y="77">P2.1/A9</text>
<text x="38" y="83.1">RST</text>
<text x="38" y="79">PSEN</text>
<text x="48.3" y="83.3" transform="rotate(-90 48.3 83.3)">XTAL1</text>
<text x="56.5" y="83.3" transform="rotate(-90 56.5 83.3)">XTAL2</text>
<text x="60.3" y="79">P2.0/A8</text>
<text x="60.5" y="83.3" transform="rotate(-90 60.5 83.3)">GND</text>
<text x="62.7" y="120.6">VIN</text>
<text x="68.8" y="122.9" transform="rotate(-90 68.8 122.9)">GND</text>
<text x="69.9" y="120.6">VOUT</text>
</g>
<g font-size="1.9" fill="#f00">
<text x="74.1" y="46.7">P0_4</text>
<text x="74.1" y="50.8">P0_2</text>
<text x="74.1" y="48.8">P0_3</text>
<text x="74.1" y="52.9">P0_1</text>
<text x="74.1" y="54.9">P0_0</text>
<text x="102.9" y="57">P0_2</text>
<text x="102.9" y="59.1">P0_3</text>
<text x="102.9" y="61.1">P0_4</text>
<text x="131.7" y="124.9">P0_1</text>
<text x="113.1" y="149.6">P0_0</text>
</g>
<g font-size="1.4">
<text x="22.2" y="1.5">5</text>
<text x="62.5" y="1.5">4</text>
<text x="102.8" y="1.5">3</text>
<text x="143.1" y="1.5">2</text>
<text x="183.4" y="1.5">1</text>
<text x=".5" y="23.3">D</text>
<text x="204.1" y="23.3">D</text>
<text x=".5" y="63.3">C</text>
<text x="204.1" y="63.3">C</text>
<text x=".5" y="103.5">B</text>
<text x="204.1" y="103.5">B</text>
<text x=".5" y="143.6">A</text>
<text x="204.1" y="143.6">A</text>
<text x="22.2" y="164">5</text>
<text x="62.5" y="164">4</text>
<text x="102.8" y="164">3</text>
<text x="143.1" y="164">2</text>
<text x="183.4" y="164">1</text>
</g>
</svg>
